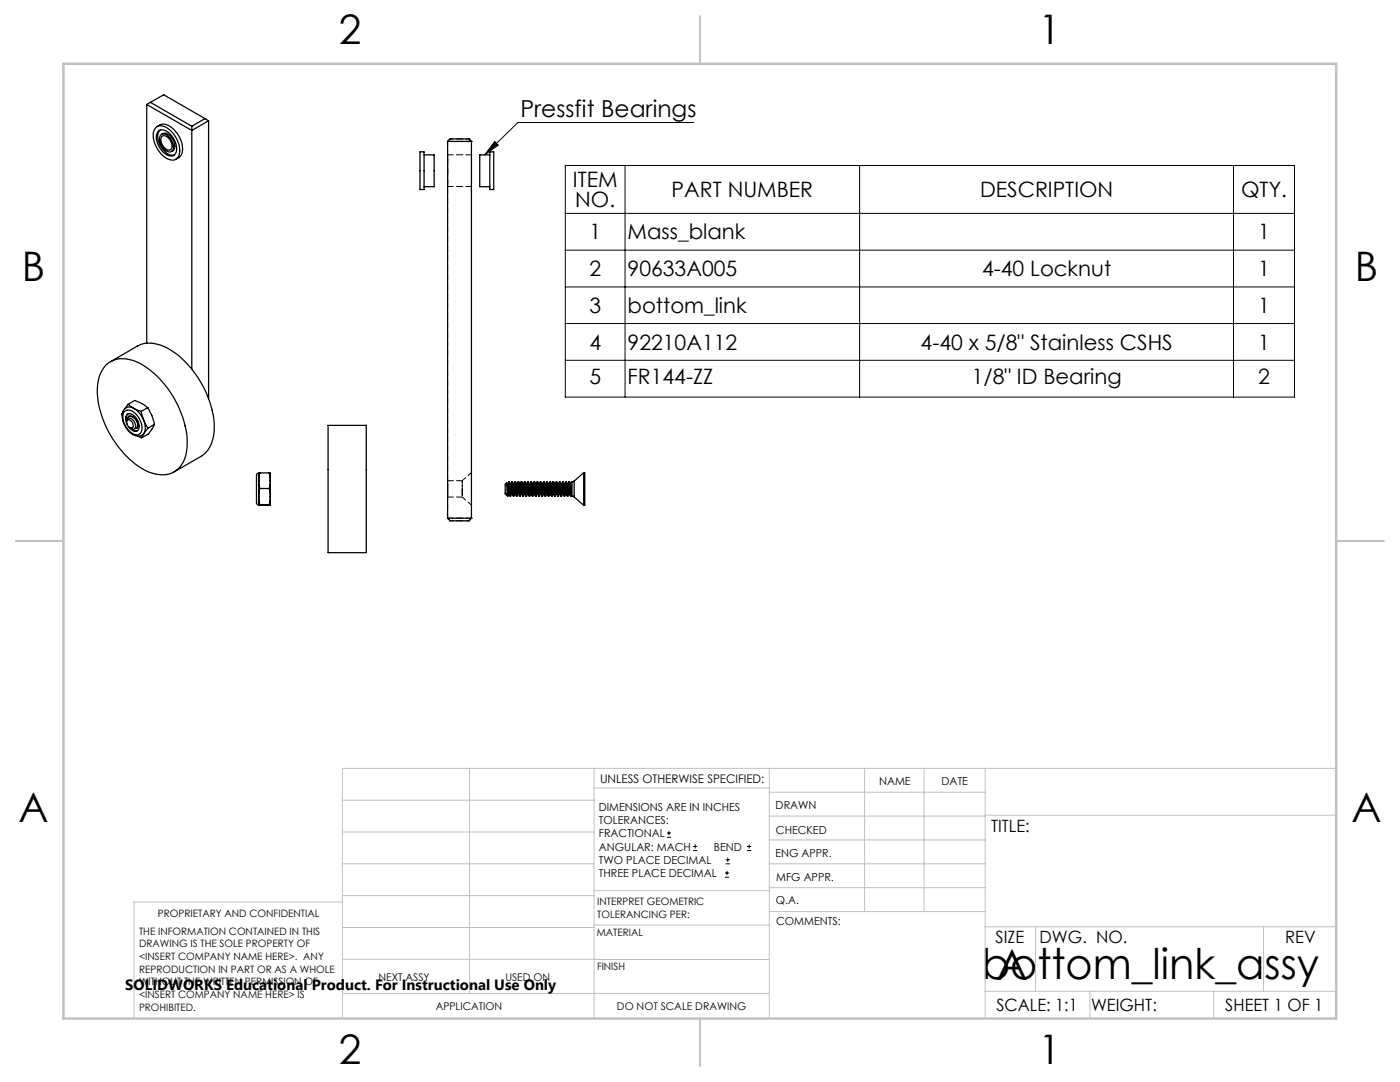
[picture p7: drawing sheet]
<svg xmlns="http://www.w3.org/2000/svg" width="279mm" height="216mm" viewBox="0 0 279 216" stroke-linecap="round" stroke-linejoin="round" font-family="sans-serif">
<g fill="none" stroke="#000" stroke-width=".2">
<path d="M98.7 28.2l.7 .8-2.7 1.9zM112.8 33h145.5v46.2h-145.5zM124.7 33v46.2M138.5 24.4h-35.1l-6.7 6.5M171.6 33v46.2M246.2 33v46.2M112.8 49.9h145.5M112.8 57.3h145.5M112.8 42.6h145.5M112.8 64.6h145.5M112.8 71.9h145.5M133.1 167.1h.8"/>
<path d="M133.1 166.2h.8M133.5 165.8v.9M138.3 169.7h.8M138.3 168.9h.8M138.7 168.5v.8M144.7 175h.8M144.7 174.2h.8M144.8 172.4h.9M144.8 171.6h.9M145.1 173.8v.8M145.2 171.1v.9M149.1 169.7h.8"/>
<path d="M149.1 168.9h.8M149.5 168.5v.8"/>
</g>
<g fill="none" stroke="#c0c0c0" stroke-width=".2">
<path d="M68.3 159.7h50.3M93.7 153.3v44.9M118.6 153.3v49.9M118.6 157.2h34.9M153.5 153.3v49.9M153.5 158.1h43.1M172.5 153.3v28.6M184.4 153.3v28.6M196.6 153.3v49.9M266.7 153.3h-198.4v49.9M68.3 178.7h50.3M68.3 172.4h50.3"/>
<path d="M68.3 166h50.3M68.3 180h-41.6v23.2M118.6 177.7h35M153.5 167.6h43.1M153.5 162.8h43.1M153.5 172.4h43.1M153.5 177.1h43.1M196.6 162.7h70.1M68.3 198.2h85.2M68.3 191.4l85.2 .1M68.3 185.1h50.3M118.6 184.6h35"/>
<path d="M153.6 181.9h43M196.6 197.8h70.1M196.6 184.9h70.1M206.7 184.9v12.9M217.5 197.8v5.4M242.2 197.8v5.4M252.2 184.9v12.9"/>
</g>
<path d="M139.7 3.2v9.5M3.1 107.9h9.6M266.7 107.9h9.5M139.7 203.2v9.6" fill="none" stroke="#c0c0c0" stroke-width=".25"/>
<path d="M12.7 12.7h254v190.5h-254z" fill="none" stroke="#c0c0c0" stroke-width=".5"/>
<path d="M98.7 28.2l.7 .8-2.7 1.9z" fill="#000"/>
<g fill="none" stroke="#000" stroke-width=".25">
<path d="M29.3 20.8l9 5.2 3.3-1.9M29.3 20.8v47.7M30 20.4l-.7 .4M30 20.4l8.3 4.8M30 20.4l2.7-1.5 8.2 4.8M31 25.5a2 2 0 0 1 2.8 .4 5.1 5.1 0 0 1 1.8 5.3 1.65 1.65 0 0 1-2.6 .3 5.5 5.5 0 0 1-2.3-5.4zM31.4 25.3a2.11 2.11 0 0 1 3 .2 5.1 5.1 0 0 1 1.8 5.4l-.5 .6-.6 .3M31.7 26.1a2 2 0 0 1 2.6 1 3 3 0 0 1 .5 3.8 2 2 0 0 1-2.6-.9 3 3 0 0 1-.5-3.9zM31.9 26a2.77 2.77 0 0 0 .3 3.4 2.41 2.41 0 0 0 2.6 1.5M32.1 26.9a1.29 1.29 0 0 1 1.8 .6 2.21 2.21 0 0 1 .5 2.6 1.29 1.29 0 0 1-1.9-.6 2.21 2.21 0 0 1-.4-2.6zM32.2 26.8a1.27 1.27 0 0 1 2 .6 2.11 2.11 0 0 1 .3 2.7l-.3 .1M32.3 27.3a1.07 1.07 0 0 1 1.6 .6l.3 .6a.83 .83 0 0 1 .1 1.1 .83 .83 0 0 1-1.1 .2 2.12 2.12 0 0 1-.9-2.5z"/>
<path d="M38.3 25.2v48.5M40.9 23.7l-2.6 1.5M40.9 23.7l.7 .4M41.6 24.1v55.5M83.8 30.3h.8v7.5h-.8zM84.6 30.9h2v6.4h-2M89.3 28.2h4.8M89.3 28.2v75.2M89.3 28.2l.5-.5h3.8l.5 .5M94.1 28.2v75.2M97.8 30.3h.7v7.5h-.7zM97.8 30.9h-2.1v6.4h2.1"/>
<path d="M21.1 72.8a5.3 5.3 0 0 1 6.2-.6 19.4 19.4 0 0 1 10 14.6 8.8 8.8 0 0 1-1.4 6.4 5.2 5.2 0 0 1-6 1.1 18.4 18.4 0 0 1-9.3-10.6 13.1 13.1 0 0 1-.5-9.2zM22 72.2l5.4-3.2a6.4 6.4 0 0 1 6.7 .9 19.9 19.9 0 0 1 8.7 15.5 6.4 6.4 0 0 1-2.7 5.7l-5.4 3.1M24.5 82.2l-.1 .6M24.9 82.1a1.9 1.9 0 0 1 2.5 .8 3.2 3.2 0 0 1 .6 3.5 1.69 1.69 0 0 1-2.4-.6 3.1 3.1 0 0 1-.7-3.7zM25.3 84.2v-.1a.53 .53 0 0 1 .6-.7 1.67 1.67 0 0 1 1.1 2.1 .64 .64 0 0 1-.9-.1l.6 .5h.7M25.3 83.8a.73 .73 0 0 1 1.1-.7 2.05 2.05 0 0 1 1.1 2.1l-.2 .2-.3 .1M25.3 84.6l-.2-.7a.95 .95 0 0 1 .4-1.3 .95 .95 0 0 1 1.3 .4 2.46 2.46 0 0 1 .8 2.8 1.35 1.35 0 0 1-2-.7M25.4 83.9a.81 .81 0 0 1 1.1 .7 .51 .51 0 0 1-.1 .8 .51 .51 0 0 1-.7-.2l-.4-.7zM25.5 82.6l-.3 .6 .1 .8M25.6 80.7l1.3-.8 1.4 .6 1.2 .9M25.6 80.7l1.1 .8M25.6 80.7l-.7 .9"/>
<path d="M25.6 83.1a1.61 1.61 0 0 1 1.7 2.3M25.9 85.4h.1M26 85.4l.4 .1zM26.7 81.5a1.46 1.46 0 0 0-1.6-.1 1.46 1.46 0 0 0-.7 1.4 4.4 4.4 0 0 0 2.9 4.2l1-.1 .4-.4M26.7 81.5a4.8 4.8 0 0 1 2 2.4M26.7 81.5l1.5 .6M27.3 85.4h.1M27.4 87l.9 .3M28.2 82.1l.5 1.8M28.7 83.9a3 3 0 0 1 0 2.6M28.7 83.9l.8 1.5M28.7 86.5l-.4 .8"/>
<path d="M29.5 81.4a9.5 9.5 0 0 1 1.3 3.3M29.5 81.4l-1.3 .7M29.5 85.4l-.8 1.1M30.8 84.7l-.2 .4a4.7 4.7 0 0 1-2.3 2.2M30.8 84.7l-1.3 .7M51.6 94.4a.72 .72 0 0 0-.4 1.1v4.8a.42 .42 0 0 0 .4 .5M51.6 99.1l.3 1.6M51.6 95.9v3.2M51.6 99.1v1.7M51.6 94.4v1.5M51.6 95.9l.3 1.6M51.9 97.5l-.3 1.6"/>
<path d="M51.9 94.4l-.3 1.5M51.9 94.4h-.3M51.9 94.4h1.8M51.9 97.5h1.8M53.7 97.5l.2 1.6M53.7 94.4l.2 1.5M53.7 94.4h.2v1.5M53.9 99.1l-.2 1.6M53.9 95.9l-.2 1.6M53.9 95.9v3.2M53.9 99.1v1.7M65.5 84.9h7.6v25.4h-7.6z"/>
<path d="M100.9 98.4v.1M100.9 98.4l.1 .3M100.9 98.4v.2M100.9 98.6h.1M101 98.7l.3 .3M101.1 96.4l.2 2.6M101.1 96.4l.4 2.2M101.1 96.4l-.3 .2 .1 2M101.2 96.6h.1M101.2 96.6l.4 1.9M101.3 99h.1M101.5 98.6l-.2 .4"/>
<path d="M101.5 98.6l.3 .4M101.5 96.2l.3 2.8M101.6 96.1l-.4 .5M101.6 96.2a4.4 4.4 0 0 1 .5 2.3v.1M101.6 96.2l.2 2.8M101.8 96.6h.1M101.9 96.6l.3 1.9M102.1 98.6l-.2 .4M102.1 98.6l.3 .4M102.1 96.2l.3 2.8M102.2 96.1l-.3 .5M102.4 99h.1"/>
<path d="M102.4 96.6h.1M102.5 96.6l.3 1.9M102.8 98.6l-.2 .4M102.8 98.6l-.1-.3a4 4 0 0 0-.5-2.1l.3 2.8M102.8 98.6l.3 .4M102.8 96.2l.3 2.8M102.8 96.1l-.3 .5M103.1 96.6h.1M103.2 96.6l.3 1.9M103.4 98.6l-.2 .4M103.4 98.6l-.1-.3a4 4 0 0 0-.4-2.1l.2 2.8M103.4 98.6l.3 .4"/>
<path d="M103.4 96.2l.3 2.8M103.5 96.1l-.3 .5M103.7 96.6h.1M103.8 96.6l.3 1.9M104 98.6l-.2 .4M104 98.6v-.3a4 4 0 0 0-.5-2.1l.2 2.8M104 98.6l.4 .4M104 96.2l.4 2.8M104.1 96.1l-.3 .5M104.1 96.2a4.4 4.4 0 0 1 .5 2.3l.1 .1M104.1 96.2l.3 2.8M104.4 96.6h.1"/>
<path d="M104.4 96.6l.3 1.9M104.7 98.6l-.2 .4M104.7 98.6l.3 .4M104.7 96.2l.3 2.8M104.7 96.1l-.3 .5M105 99h.1M105 96.6h.1M105.1 96.6l.3 1.9M105.3 98.6l-.2 .4M105.3 98.6l-.1-.3a4 4 0 0 0-.4-2.1l.3 2.8M105.3 98.6l.3 .4M105.3 96.2l.3 2.8"/>
<path d="M105.4 96.1l-.3 .5M105.6 96.6h.1M105.7 96.6l.3 1.9M105.9 98.6l-.2 .4M105.9 98.6v-.3a4 4 0 0 0-.5-2.1l.2 2.8M105.9 98.6l.4 .4M105.9 96.2l.4 2.8M106 96.1l-.3 .5M106 96.2a4.4 4.4 0 0 1 .5 2.3l.1 .1M106 96.2l.3 2.8M106.3 96.6h.1M106.3 96.6l.3 1.9"/>
<path d="M106.6 98.6l-.2 .4M106.6 98.6l.3 .4M106.6 96.2l.3 2.8M106.6 96.1l-.3 .5M106.9 96.6h.1M107 96.6l.3 1.9M107.2 98.6l-.2 .4M107.2 98.6l-.1-.3a4 4 0 0 0-.4-2.1l.2 2.8M107.2 98.6l.3 .4M107.2 96.2l.3 2.8M107.3 96.1l-.3 .5M107.5 99h.1"/>
<path d="M107.5 96.6h.1M107.6 96.6l.3 1.9M107.8 98.6l-.2 .4M107.8 98.6v-.3a4 4 0 0 0-.5-2.1l.3 2.8M107.8 98.6l.4 .4M107.8 96.2l.4 2.8M107.9 96.1l-.3 .5M108.2 96.6h.1M108.2 96.6l.3 1.9M108.5 98.6l-.2 .4M108.5 98.6l-.1-.3a4 4 0 0 0-.5-2.1l.3 2.8M108.5 98.6l.3 .4"/>
<path d="M108.5 96.2l.3 2.8M108.5 96.1l-.3 .5M108.6 96.2a4.4 4.4 0 0 1 .5 2.3v.1M108.6 96.2l.2 2.8M108.8 96.6h.1M108.9 96.6l.3 1.9M109.1 98.6l-.2 .4M109.1 98.6l.3 .4M109.1 96.2l.3 2.8M109.2 96.1l-.3 .5M109.4 99h.1M109.4 96.6h.1"/>
<path d="M109.5 96.6l.3 1.9M109.7 98.6l-.2 .4M109.7 98.6v-.3a4 4 0 0 0-.5-2.1l.3 2.8M109.7 98.6l.4 .4M109.7 96.2l.4 2.8M109.8 96.1l-.3 .5M110.1 96.6h.1M110.1 96.6l.4 1.9M110.4 98.6l-.2 .4M110.4 98.6l-.1-.3a4 4 0 0 0-.4-2.1l.2 2.8M110.4 98.6l.3 .4M110.4 96.2l.3 2.8"/>
<path d="M110.5 96.1l-.4 .5M110.7 96.6h.1M110.8 96.6l.3 1.9M111 98.6l-.2 .4M111 98.6l-.1-.3a4 4 0 0 0-.4-2.1l.2 2.8M111 98.6l.3 .4M111 96.2l.3 2.8M111.1 96.1l-.3 .5M111.1 96.2a4.4 4.4 0 0 1 .5 2.3l.1 .1M111.1 96.2l.2 2.8M111.3 96.6h.1M111.4 96.6l.3 1.9"/>
<path d="M111.7 98.6l-.3 .4M111.7 98.6l.3 .4M111.7 96.2l.3 2.8M111.7 96.1l-.3 .5M112 99h.1M112 96.6h.1M112 96.6l.4 1.9M112.3 98.6l-.2 .4M112.3 98.6l-.1-.3a4 4 0 0 0-.4-2.1l.2 2.8M112.3 98.6l.3 .4M112.3 96.2l.3 2.8M112.4 96.1l-.4 .5"/>
<path d="M112.6 96.6h.1M112.7 96.6l.3 1.9M112.9 98.6l-.2 .4M112.9 98.6v-.3a4 4 0 0 0-.5-2.1l.2 2.8M112.9 98.6l.3 .4M112.9 96.2l.3 2.8M113 96.1l-.3 .5M113 96.2a4.4 4.4 0 0 1 .5 2.3l.1 .1M113 96.2l.2 2.8M113.2 96.6h.1M113.3 96.6l.3 1.9M113.6 98.6l-.3 .4"/>
<path d="M113.6 98.6l.3 .4M113.6 96.2l.3 2.8M113.6 96.1l-.3 .5M113.9 99l-.2-2.8 .2 .4 .1 2 .2 .4M114.1 98.8l-.1 .2M114.2 99l.4 .2M114.2 96.1v2.9M114.2 96.1l-.4 .3M114.6 96l-.4 .1M114.6 96v3.2M114.6 99.2l1.9 1.6M116.5 94.3v6.5"/>
<path d="M116.5 94.3h.2v6.5h-.2M116.5 94.3l-1.9 1.7M51.6 100.8h2.3M51.9 100.7l-.3 .1M51.9 100.7h1.8M53.7 100.7l.2 .1M89.3 103.4l.5 .5h3.8l.5-.5M89.3 103.4h4.8"/>
</g>
<path d="M89.3 28.2h.1M89.3 34.1v-3.2v6.3v-3.1M89.8 27.7h.1M93.6 27.7h.1M94.1 28.2h.1M94.1 34.1v-3.2v6.3v-3.1M89.3 103.4h.1M89.8 103.9h.1M93.6 103.9h.1M94.1 103.4h.1" fill="none" stroke="#000" stroke-width=".2" stroke-dasharray="1.3 .6"/>
<path d="M89.3 28.2h4.8M89.3 37.2h4.8M94.1 30.9h-4.8M89.3 97.6v-1.7v3.3v-1.6M92.3 97.9v-2v3.3v-1.3M89.3 103.4v-75.2M94.1 103.4h-4.8M94.1 103.4v-75.2" fill="none" stroke="#000" stroke-width=".2" stroke-dasharray="1.3 .6" stroke-dashoffset=".2"/>
<path d="M94.1 97.6v-3.3v6.5v-3.2" fill="none" stroke="#000" stroke-width=".2" stroke-dasharray="1.3 .6" stroke-dashoffset="-.1"/>
<path d="M93.6 27.7h-3.8M89.8 103.9h3.8" fill="none" stroke="#000" stroke-width=".2" stroke-dasharray="1.3 .6" stroke-dashoffset=".7"/>
<path d="M89.3 28.2l.5-.5M93.6 27.7l.5 .5M92.3 99.2l1.8 1.6M94.1 94.3l-1.8 1.6M89.3 103.4l.5 .5M93.6 103.9l.5-.5" fill="none" stroke="#000" stroke-width=".2" stroke-dasharray="1.3 .6" stroke-dashoffset=".4"/>
<path d="M89.3 99.2h3M92.3 95.9h-3" fill="none" stroke="#000" stroke-width=".2" stroke-dasharray="1.3 .6" stroke-dashoffset=".1"/>
<g font-size="8.5">
<text x="196" y="195.4">bottom_link_assy</text>
<text x="198.9" y="195.5">A</text>
</g>
<g font-size="8.1">
<text x="67.6" y="8.9">2</text>
<text x="207.3" y="8.9">1</text>
<text x="4.4" y="56.2">B</text>
<text x="270.4" y="56.2">B</text>
<text x="3.7" y="164.1">A</text>
<text x="269.7" y="164.1">A</text>
<text x="67.6" y="212.4">2</text>
<text x="207.3" y="212.4">1</text>
</g>
<text font-size="4.7" x="103.9" y="23.4">Pressfit Bearings</text>
<g font-size="4.2">
<text x="114.3" y="37.3">ITEM</text>
<text x="114.8" y="41.4">NO.</text>
<text x="134" y="39.3">PART NUMBER</text>
<text x="195.6" y="39.3">DESCRIPTION</text>
<text x="247.7" y="39.3">QTY.</text>
<text x="117.6" y="47.8">1</text>
<text x="125.3" y="47.8">Mass_blank</text>
<text x="251.1" y="47.8">1</text>
<text x="117.6" y="55.1">2</text>
<text x="125.3" y="55.1">90633A005</text>
<text x="196" y="55.1">4-40 Locknut</text>
<text x="251.1" y="55.1">1</text>
<text x="117.6" y="62.4">3</text>
<text x="125.3" y="62.4">bottom_link</text>
<text x="251.1" y="62.4">1</text>
<text x="117.6" y="69.7">4</text>
<text x="125.3" y="69.7">92210A112</text>
<text x="183.7" y="69.7">4-40 x 5/8&quot; Stainless CSHS</text>
<text x="251.1" y="69.7">1</text>
<text x="117.6" y="76.7">5</text>
<text x="125.2" y="76.7">FR144-ZZ</text>
<text x="193.9" y="76.7">1/8&quot; ID Bearing</text>
<text x="251.1" y="76.7">2</text>
</g>
<g font-size="3.4">
<text x="197.8" y="166">TITLE:</text>
<text x="198.7" y="188.1">SIZE</text>
<text x="207.5" y="188.1">DWG. NO.</text>
<text x="256.5" y="188.2">REV</text>
<text x="198.8" y="201.7">SCALE: 1:1</text>
<text x="217.7" y="201.8">WEIGHT:</text>
<text x="244.5" y="201.7">SHEET 1 OF 1</text>
</g>
<text font-size="3" x="25" y="197.6">SOLIDWORKS Educational Product. For Instructional Use Only</text>
<text font-size="2.4" x="119.8" y="156.2">UNLESS OTHERWISE SPECIFIED:</text>
<g font-size="2.2">
<text x="119.5" y="161.8">DIMENSIONS ARE IN INCHES</text>
<text x="154.8" y="161.4">DRAWN</text>
<text x="175.4" y="156.6">NAME</text>
<text x="187.9" y="156.7">DATE</text>
<text x="119.5" y="164.4">TOLERANCES:</text>
<text x="119.5" y="167.1">FRACTIONAL</text>
<text x="154.9" y="166.3">CHECKED</text>
<text x="119.5" y="169.7">ANGULAR: MACH</text>
<text x="119.5" y="172.4">TWO PLACE DECIMAL</text>
<text x="142.5" y="169.7">BEND</text>
<text x="154.8" y="171">ENG APPR.</text>
<text x="119.5" y="175">THREE PLACE DECIMAL</text>
<text x="154.9" y="175.7">MFG APPR.</text>
<text x="154.9" y="180.4">Q.A.</text>
<text x="154.9" y="184.6">COMMENTS:</text>
</g>
<g font-size="2.1">
<text x="75.5" y="195.7">NEXT ASSY</text>
<text x="100.9" y="195.7">USED ON</text>
<text x="86.9" y="201.5">APPLICATION</text>
<text x="123.1" y="201.6">DO NOT SCALE DRAWING</text>
</g>
<g font-size="2">
<text x="31.5" y="182.9">PROPRIETARY AND CONFIDENTIAL</text>
<text x="119.2" y="180.6">INTERPRET GEOMETRIC</text>
<text x="119.2" y="183.1">TOLERANCING PER:</text>
<text x="27.8" y="186.5">THE INFORMATION CONTAINED IN THIS</text>
<text x="27.8" y="189">DRAWING IS THE SOLE PROPERTY OF</text>
<text x="27.8" y="191.6">&lt;INSERT COMPANY NAME HERE&gt;. ANY</text>
<text x="119.1" y="186.7">MATERIAL</text>
<text x="27.8" y="194.1">REPRODUCTION IN PART OR AS A WHOLE</text>
<text x="27.8" y="196.6">WITHOUT THE WRITTEN PERMISSION OF</text>
<text x="119.1" y="193.5">FINISH</text>
<text x="27.8" y="199.1">&lt;INSERT COMPANY NAME HERE&gt; IS</text>
<text x="27.8" y="201.7">PROHIBITED.</text>
</g>
</svg>
